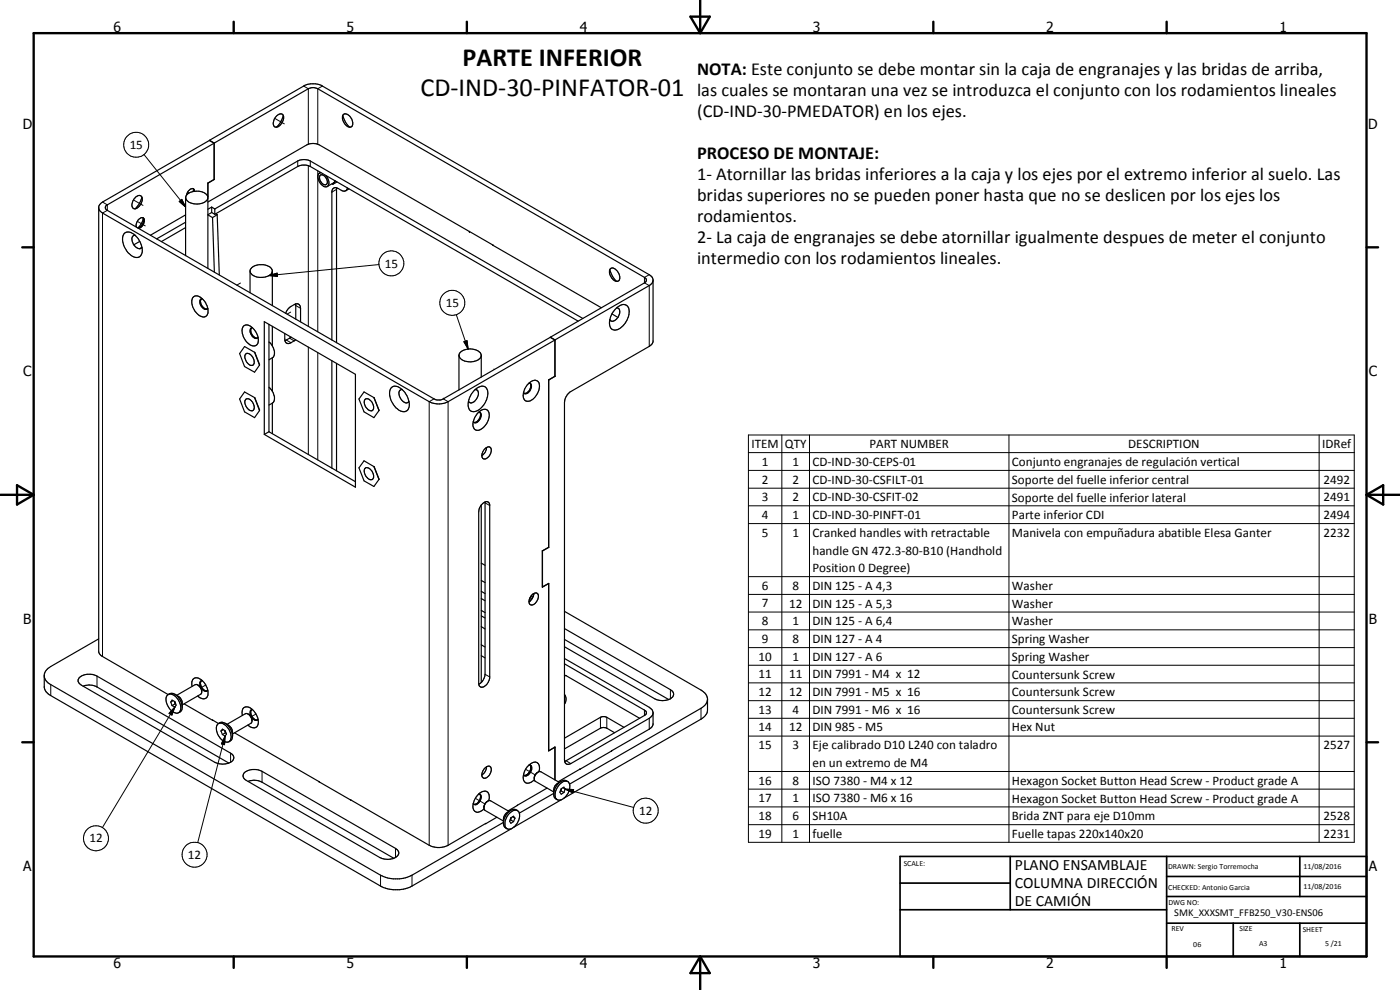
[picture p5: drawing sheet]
<svg xmlns="http://www.w3.org/2000/svg" width="420mm" height="297mm" viewBox="0 0 420 297" stroke-linecap="round" stroke-linejoin="round" font-family="sans-serif">
<g fill="none" stroke="#000" stroke-width=".3">
<path d="M82.5 35.5l2.8 1.7M91.1 25.8l1.4 .8v16.7M96.8 25.8l-1.4 .8v16.7M40 60l2.9 1.6M43.2 46.4l12.5 15.7M56.3 57.7l.4 .2M89.4 48.3v1.7M92.5 49.7v48.2M93.1 48.3v1.7M95.4 51.2v48.4M101 56.8l-1.4 .9M30.8 60.6l1.4 .9v1.6l-1.4 .8v133.1"/>
<path d="M41.2 66.4l2.4 1.4M53.8 60.5l.8-.7 1.1 2.3zM113.7 79.4l-33 3.3M72.2 84.9l-1.1 .7M80.7 82.7l2.5-.7 .1 .9zM80.8 97.4h-.1M87.2 93.6l-1 .6M88.8 91.7l1.4 .8M136.9 94.4l3.6 10.3M194.8 82.4l-1.4 .8v1.7l1.4 .8v18.2M85.9 102l1.4 .8M86.9 101.5l1.4 .8"/>
<path d="M92.5 104.1v32.3M95.4 105.8v32.2M130.2 119.7l-1.4 .8v133.1M133 119.7l1.5 .8v133.1M133.1 119.5h.2M139.2 102.5l1-.3 .3 2.5zM148.2 110.7l.2 .2M224.6 130.5h181.8v122.2h-181.8zM224.6 135.8h181.8M234.6 130.5v122.2M242.9 130.5v122.2M302.8 130.5v122.2"/>
<path d="M395.9 130.5v122.2M145.6 150.9l1.4 .8M224.6 141.1h181.8M224.6 146.5h181.8M224.6 151.8h181.8M224.6 157.1h181.8M224.6 173h181.8M224.6 178.4h181.8M224.6 183.6h181.8M224.6 189h181.8M224.6 194.3h181.8M224.6 199.6h181.8"/>
<path d="M15.2 205.4v3.3M29.1 202.9v3.2M52.5 212.1l-.9 2.4-.9-.5zM52.5 212.1l-21.8 36.2M61.8 205.5l-1.5 .9M76.8 214.2l-1.5 .9M145.6 202.3l1.4 .8M180.2 215.2v3.3M182.1 215.2v3.3M193.4 213.1v1.6M194.8 215.5v3.3M201.2 206.9v2.8"/>
<path d="M210.4 212.5v3.3M224.6 204.9h181.8M224.6 210.2h181.8M224.6 215.5h181.8M67.6 220.9l-.2 2.5-.9-.2zM67.6 220.9l-8.3 31.9M69.2 226v2.7M78.6 231.4v3.3M142.7 239.5l2.8 1.7M157.7 230.8l2.9 1.7M169.6 236.8l2.6 .1-.3 1zM169.6 236.8l20.6 5.5"/>
<path d="M169.9 228.3l1.4 .8M224.6 220.9h181.8M224.6 231.5h181.8M224.6 236.8h181.8M118.7 254.6v2.7M224.6 242.1h181.8M224.6 247.4h181.8M114.2 262.6v3.3M123.6 262.6v3.3"/>
<circle cx="40.9" cy="43.5" r="3.8"/>
<circle cx="117.5" cy="79" r="3.8"/>
<circle cx="135.8" cy="90.9" r="3.7"/>
<circle cx="28.8" cy="251.5" r="3.8"/>
<circle cx="58.4" cy="256.5" r="3.7"/>
<circle cx="193.8" cy="243.2" r="3.8"/>
</g>
<g fill="none" stroke="#000" stroke-width=".35">
<path d="M83 34.8a1.18 1.18 0 0 1 2-.1 2.79 2.79 0 0 1-2.5 3.4 2.05 2.05 0 0 1 .2-3zM85 34.6a7 7 0 0 1-2 3.5M102.9 34.6a7 7 0 0 0 2 3.5M103.1 34.3a1.92 1.92 0 0 1 2.5 1.4 1.52 1.52 0 0 1-.4 2.4 2.78 2.78 0 0 1-2.1-3.8zM40.8 59.1l.2-.2a1.02 1.02 0 0 1 1.5 .1 2.86 2.86 0 0 1-2.2 3.7 1.58 1.58 0 0 1-.4-2.5zM42.6 59.1l-.9 2.2-1.2 1.4M55.7 59.3v17.4M57.9 56.6a2.23 2.23 0 0 0-1.9 2M57.9 56.6l.4 .3 .2 .5M57.9 56.6l.3 .8M58.1 56.8l-.2 .6M62.4 59.1a4.2 4.2 0 0 0-5.8-1.1 1.48 1.48 0 0 0-.9 1.4 1.48 1.48 0 0 0 1.1 1.3 4.5 4.5 0 0 0 5.5-.9l.1-.5"/>
<path d="M62.9 42.1l28.2-16.3a6 6 0 0 1 4.5-.5l.8 .3 98.4 56.8 .9 .7 .3 .8v18.6l-.4 .8-.8 .6-23.5 13.6a4.1 4.1 0 0 0-1.9 3.3v107.2a1.17 1.17 0 0 0 .6 1.2 1.17 1.17 0 0 0 1.3-.1l23.5-13.6 .9-.7 .3-.8M62.9 42.1v.1M62.9 42.1l1.4 .8M64.3 43l-1.5-.8-32 18.4-.8 .7-.4 .8v133.5l.9 1.2 20 11.6a2.14 2.14 0 0 1 3.2 1l.8 1.5 .2 1.2M64.3 53.8l-1.9 1.1v25.6M64.3 53.8h.1M64.3 43v10.8M64.3 42.9l28.2-16.3a3.1 3.1 0 0 1 2.9 0l98 56.6 .6 .7-.2 .6-60.8 35.2-.8 .3h-1.1l-98.9-56.9a.87 .87 0 0 1-.6-.8 .87 .87 0 0 1 .6-.8l32.1-18.5M64.3 53.8l-1.9 1.2M64.3 42.9v10.9M96 52.6a1.74 1.74 0 0 1 2.2 1.9 .87 .87 0 0 1-.6 1 .87 .87 0 0 1-1-.6 2.17 2.17 0 0 1-.6-2.3zM96.2 51.7l-.3 .2"/>
<path d="M96.3 51.8a1.05 1.05 0 0 0-.9 1.5 3 3 0 0 0 2.6 2.7h.2M97.8 52.6a2.62 2.62 0 0 1 .4 3.4M99.6 55.2l.3 .1M100.4 54.7l-2.2 1.3M100.4 54.7l-.5 .6M100.5 54.2l-.1 .5M100.6 54.3l-.2 .4M101 56.4v46.4M101.1 54.6l-1.2 .7M104.3 56.4a1.12 1.12 0 0 1-.7 .9 1.12 1.12 0 0 1-1.2-.2l-.9-.5a1.15 1.15 0 0 0-1.2-.2 1.15 1.15 0 0 0-.7 1v44.6M104.7 56.7l-.9 .5M29.6 62.4l.4 .8 .8 .7 98 56.6a6.2 6.2 0 0 0 5.7 0l32-18.5-1.4-.8"/>
<path d="M37.4 70a2.84 2.84 0 0 1 3.8 1.2 5.4 5.4 0 0 1 1.2 5.3 2.2 2.2 0 0 1-3.6-.4l-1.4-1.9a4 4 0 0 1 0-4.2zM40.5 70.6a1.19 1.19 0 0 0-1 .8 1.19 1.19 0 0 0 .2 1.2 2.9 2.9 0 0 0 2.2 2M41 68.2a2.19 2.19 0 0 1 2-2.8 2.15 2.15 0 0 1-1.2 3.1h-.2M41.9 72.4l-1.7 1M42.5 74.3l-.6 .3M42.6 74.1l-.7 .5M42.9 65.3a2.23 2.23 0 0 1-1.6 3.1M43 65.5a5.3 5.3 0 0 1-1.6 2.9M55.7 66.7l-8.7 5M55.7 68.3l-7.2 4.2M55.7 64.5l-10.5 6.1M62.4 60.6l29.7-17.1a4.4 4.4 0 0 1 3.7 0l84.7 48.8"/>
<path d="M63.5 62.1l1 .6M63.5 62.1v1.7M63.5 63.8l1 .5M63.5 62.1l-1.1 .7M63.5 63.8l-1.1 .6 1.4 .9M63.8 65.3l.5 16.4M64.5 62.7v1.6M64.5 62.7l25.1-14.5a4.5 4.5 0 0 1 3.5 .1l81.8 47.2M64.5 64.3l24.9-14.3a4.1 4.1 0 0 1 3.7 0l80.4 46.4M64.7 64.2l.5 .2M65.2 64.4l.6 18.1M65.2 64.4l-1.4 .9"/>
<path d="M140.8 69.4v.1M147.9 73.5v.1M57.9 89.3a2.02 2.02 0 0 1 3 .6 4.5 4.5 0 0 1 1.2 4.7 2.01 2.01 0 0 1-3-.6 4.4 4.4 0 0 1-1.2-4.7zM60.4 89.7a2.17 2.17 0 0 0 1.8 3M60.7 89.7a.97 .97 0 0 0-.8 .6 .97 .97 0 0 0 .2 1 1.61 1.61 0 0 0 2.2 1.3v-.1M73.1 97.8a2.6 2.6 0 0 1 3.5 1.5 3.7 3.7 0 0 1 .4 4.2 2.3 2.3 0 0 1-3.1-1.1 4.2 4.2 0 0 1-.9-4.4zM75 81.3v6.5M75.5 98.4a2.17 2.17 0 0 0 1.8 3M75.6 80.3a4.6 4.6 0 0 1 5.8 .3 1.51 1.51 0 0 1-1 2.2 4.2 4.2 0 0 1-5.3-1.1v-.7zM75.8 98.3a.93 .93 0 0 0-.7 1.4 1.74 1.74 0 0 0 2.2 1.6l.1-.1M79.3 96.5l27.4 15.8v33.9l-27.4-15.9zM80.7 97.3v32.2"/>
<path d="M81.7 81.3v10.4M81.7 97.9v5.9M85.7 94a4.4 4.4 0 0 1 2.6-2.6 1.17 1.17 0 0 1 1.3-.1 1.17 1.17 0 0 1 .6 1.2v4.1M88.7 91.2l.1 4.6M183 80.9l.9 2.1 1.2 1.4M183.2 80.6l.2-.1a2.71 2.71 0 0 1 2.4 3.6 1.39 1.39 0 0 1-2.2-.7 2.45 2.45 0 0 1-.4-2.8zM183.7 94.2l1.8 1M184.6 92.8a2.65 2.65 0 0 1 3.5-1.1 3.7 3.7 0 0 1 0 4.4 4 4 0 0 1-4.1 2.8 2.5 2.5 0 0 1-1-3.1l.7-1.8zM185.1 92.4a1.11 1.11 0 0 1 .9 1.6l-.4 1a1.73 1.73 0 0 1-2.5 1.1l-.1-.2M196 84.2l-.3 .8-.9 .7-28.2 16.3M73.7 106.3a1.36 1.36 0 0 1 2.1 .8 1.58 1.58 0 0 1-.2 2.5 2.54 2.54 0 0 1-1.9-3.3zM73.8 119.8a1.96 1.96 0 0 1 2.4 1.9l.1 .6a.98 .98 0 0 1-.7 1 .98 .98 0 0 1-1.2-.6 2.31 2.31 0 0 1-.6-2.9z"/>
<path d="M76.4 105.7l-3-1.7-1.5 2.1 1.5 3.9 3 1.7 1.5-2.1M76.4 105.7l1.5 3.9M76.4 119.3l1.5 3.9M76.4 119.3l-3-1.7-1.5 2.1 1.5 3.9 3 1.7 1.5-2.1M80.7 102.6a3.2 3.2 0 0 1 1.1 4.7l-1.1 .6M80.7 116.2a3.9 3.9 0 0 1 1.3 4.6l-1.3 .7M81.7 107.4v10M85.5 100.1a3.2 3.2 0 0 0 .3 2.6l.5 .4 .5-.1 1.9-1.1M87.3 101.1l-1.8 1.1M99.6 108.2v32.3M101 109v32.3M109.6 119.8a2.17 2.17 0 0 1 2.5 2.2 1.05 1.05 0 0 1-.4 1.2 2.42 2.42 0 0 1-2.1-3.4z"/>
<path d="M112.2 119.3l-2.9-1.7-1.6 2.1 1.6 3.9 2.9 1.7 1.5-2.1M112.2 119.3l.1 .1M112.2 119.3l1.5 3.9M117.5 116.2a2.54 2.54 0 0 1 3.5 1 5.5 5.5 0 0 1 1.5 5.6 2.05 2.05 0 0 1-3.2-.1 5.4 5.4 0 0 1-2-6.2zM120.7 116.9a1.23 1.23 0 0 0-.8 2 2.18 2.18 0 0 0 2.6 1.8l.2-.3M137.7 106.6a3.2 3.2 0 0 1 3.6-1.9 3.3 3.3 0 0 1 3.1 1.9v6.6M137.7 106.6a3.4 3.4 0 0 0 4.3 1.9 2.76 2.76 0 0 0 2.4-1.7M137.7 106.6v10.4M142.1 117.3a2.62 2.62 0 0 1 3.8-.9 4.9 4.9 0 0 1-1.3 5.8 2.53 2.53 0 0 1-3.7 .7 5.3 5.3 0 0 1 1.2-5.6zM142.6 116.9a1.11 1.11 0 0 1 .9 1.6 2.54 2.54 0 0 1-2.5 2.3l-.4-.4M158.8 114.9l.4 .1M158.8 114.9a1.68 1.68 0 0 1 1.6-.8 1.68 1.68 0 0 1 1.4 1 4.8 4.8 0 0 1-3.3 5.3 1.42 1.42 0 0 1-1.5-1.7l.5-2.1z"/>
<path d="M159 115a1.88 1.88 0 0 1-.8 3l-.6 .2-.5-.4M159.2 115.1a2.22 2.22 0 0 1-1.9 2.9M165.2 101.2h.1M165.2 101.2l1.4 .8M166.5 112.9l-1.8 1.1v50.3M166.5 112.9h.1M166.6 102v10.9M166.6 112.9l-1.9 1.1M80.7 129.5l26 15M80.7 129.5l-1.4 .8M81.7 120.9v9.2M112.2 140l-2.9-1.7-1.6 2.1 1.6 3.9 2.9 1.7 1.5-2.2"/>
<path d="M112.2 140l1.5 3.8M113.7 122.9v.3M143.5 123.9a1.94 1.94 0 0 1 3-.6 4.5 4.5 0 0 1-3.3 5.8 1.72 1.72 0 0 1-1.2-2.5l.4-1.3zM143.7 123.7a1.17 1.17 0 0 1 .4 1.9 1.41 1.41 0 0 1-2 1.1l-.1-.2M144 123.7a2.18 2.18 0 0 1-1.8 3M146 134.3l.8-.2a1.37 1.37 0 0 1 .3 2.2 1.55 1.55 0 0 1-2.3 1.1l-.2-.7M146 134.3l-.9 .9-.5 1.5M146 134.3a3 3 0 0 1-1.4 2.4M109.5 140.6l.1-.1a1.93 1.93 0 0 1 2.4 1.8 1.03 1.03 0 0 1-.5 1.6 2.53 2.53 0 0 1-2-3.3zM144.4 151.6v53.2M144.6 151.4a1.28 1.28 0 0 1 1.2-.9 1.28 1.28 0 0 1 1.2 .9v52.1a2.93 2.93 0 0 1-2.7 2.7l-.5-.4-.1-.8v-51.4l.3-1.3zM145.6 150.6v51.7a3.7 3.7 0 0 1-1.9 3"/>
<path d="M144.4 169l1.2 .6M144.4 177.4l1.2 .7M144.4 174.2l1.2 .6M144.4 179.6l1.2 .7M159.5 178.7l.9-.7 .7-.1a2.07 2.07 0 0 1-.2 2.8 1.14 1.14 0 0 1-1.7 .7 1.14 1.14 0 0 1-.2-1.8zM159.5 178.6l-.6 1.1M160.2 178.1l-.5 1.5-.9 .9M162.8 176.1h.1M162.8 165.3h.1M162.8 165.3v10.9l1.8-1.2M162.8 176.1l1.9-1.1v50.3l1.8-1.1M162.8 165.3v10.8"/>
<path d="M164.6 164.2l.1 .1M164.7 164.3l-1.9 1M164.7 164.2l-1.9 1.1M29.6 191.7l-14.4 8.3a3.5 3.5 0 0 0-1.9 2.5l.1 4.1 .5 1 .9 .8 99.4 57.5a10.3 10.3 0 0 0 9.4 0l29.8-17.2M144.4 196.7l1.2 .7M144.4 193.5l1.2 .6M144.4 188l1.2 .7M144.4 184.8l1.2 .6M144.4 183.1l1.2 .7M169.4 183.4l41.4 23.9 1 .9 .4 .7 .1 4.2a3.5 3.5 0 0 1-1.9 2.7l-41.3 23.8M169.4 191.9l31.3 18M169.4 188.6l31.8 18.3a1.49 1.49 0 0 1 1 1.6 1.49 1.49 0 0 1-1.3 1.3 5.1 5.1 0 0 1-4.4-.1l-27.1-15.6"/>
<path d="M169.4 197.6l25.4 14.6 1 1 .2 4.2-.6 1-11.9 6.9M169.4 199.2l24 13.9a.84 .84 0 0 1 .6 .8 .84 .84 0 0 1-.6 .8l-24 13.8M13.3 202.9a3.3 3.3 0 0 0 1.9 2.5l99 57.2a10.3 10.3 0 0 0 9.4 0l27.5-15.8M23.7 203.5a4.8 4.8 0 0 1 5.4-.6l40.1 23.1a1.59 1.59 0 0 1 .9 1.8 1.59 1.59 0 0 1-1.6 1.2 5.5 5.5 0 0 1-4-.3l-40.1-23.1-.7-.7a1.09 1.09 0 0 1 0-1.4zM24.9 205.9a5 5 0 0 1 4.2 .2l39.6 22.8M50.2 208.6a2.03 2.03 0 0 1 3 1 3.4 3.4 0 0 1 .7 4.1 2.34 2.34 0 0 1-3.2-1.4 3.1 3.1 0 0 1-.5-3.7zM51.3 210.7l.3-.6 .9 .4 .4 1.1-.4 .5-.9-.4M51.3 210.7l.3 1M51.9 210.2l-.6 .5M52.4 210.4l.1 .8M52.5 208.3l1.4 .9 .7 1.2v2.6l-1 .8M52.5 211.2h.2"/>
<path d="M52.5 211.2l-.9 .5M55.3 211.2l8.5 4.9M57.6 206a1.73 1.73 0 0 1 1.1-2.6 4.4 4.4 0 0 1 3.4 5.8 1.81 1.81 0 0 1-2.8-.4M59.4 205.5l.6 .5 .5 .8-.1 1.4-5.7 3.3M60.4 204.3a2.12 2.12 0 0 0 1.8 3M60.5 207.4a2.03 2.03 0 0 0-2-2l-5.5 3.2M60.7 204.2h-.2a1.72 1.72 0 0 0 .3 2.8 .89 .89 0 0 0 1.5 .1M63.8 216.1l1.8 1a2.14 2.14 0 0 1 2.9 .7 3.5 3.5 0 0 1 .8 4.4l-.6 .3M63.8 216.1h.1M65.3 217.3a2.03 2.03 0 0 1 3 1 3.1 3.1 0 0 1 .5 4.2 2.93 2.93 0 0 1-3.5-2.2 3.1 3.1 0 0 1 0-3zM66.3 219.3l.4-.5 .9 .4 .4 1.1-.4 .6-.9-.5M66.3 219.3l.4 1.1"/>
<path d="M67 218.9l-.7 .4M67.4 219.2l.2 .7M67.6 217l1 .6 .8 .8 .3 .8 .1 1.7M67.6 219.9l.2 .1M67.6 219.9l-.9 .5M70.4 219.9l58.4 33.7a6.2 6.2 0 0 0 5.7 0l11.3-6.5M72.7 214.7a1.75 1.75 0 0 1 1.4-2.6 4.6 4.6 0 0 1 3.1 5.8 1.94 1.94 0 0 1-2.8-.3M74.6 214.3l.6 .7 .4 1.3M75.5 213a2.17 2.17 0 0 0 1.8 3M75.6 216.3l-.3 .7-5.5 3.2M75.6 216.3a1.94 1.94 0 0 0-2-2.1l-5.5 3.1M75.8 212.9a1.14 1.14 0 0 0-.5 2 1.4 1.4 0 0 0 2 1l.1-.1"/>
<path d="M169.4 202.5l.4 .2M169.4 208.3a2.49 2.49 0 0 1 0 2.9M169.8 202.7h.1M169.8 202.7l22.2 12.8M184.4 219.8l-2.5-1.4-1.3-.1-11.2 6.4M187.3 218.2l-5.2-3-1.5-.1-11.2 6.4M212.3 210a3.5 3.5 0 0 1-1.9 2.5l-39.4 22.7M73.4 231.8a4.9 4.9 0 0 1 5.2-.4l40.1 23.2a1.48 1.48 0 0 1 1 1.5 1.48 1.48 0 0 1-1.3 1.3 5.4 5.4 0 0 1-4.4-.1l-40.1-23.2a1.42 1.42 0 0 1-.5-2.3zM74.5 234.4a5 5 0 0 1 4.1 .3l39.6 22.8M95.7 234.6h.1M105.2 240h.1M143.7 238.3h.2a1.23 1.23 0 0 1 .2 1.9 1.56 1.56 0 0 1-2 1.1"/>
<path d="M144 238.3a2.19 2.19 0 0 1-1.8 3M146 230a.84 .84 0 0 1 .9-.1 .84 .84 0 0 1 .5 .7 2.5 2.5 0 0 1-2.3 2.9l-.4-.5-.1-.5M146 230a3.2 3.2 0 0 0-1.4 2.5M146 230a3.2 3.2 0 0 1-1.4 2.5M157.1 232.5a1.62 1.62 0 0 0 .1 1.8 1.62 1.62 0 0 0 1.9 .5l1.2-.8M158.8 229.5h.2a1.48 1.48 0 0 1 0 2.4 1.27 1.27 0 0 1-1.8 .7l-.1-.2M159.1 229.5a2.26 2.26 0 0 1-1.8 3.2M160.3 234l.4 .4 5.5 3.2M161.1 231.9l-.6 .8-.2 1.3M161.1 231.9l-.8 1.6M161.5 231.6l-.4 .3M161.7 231.5a2.01 2.01 0 0 0-1-2.9 4.6 4.6 0 0 0-3.6 3.9"/>
<path d="M161.8 231.5l-.7 .4M161.8 231.5l.5 .1 5.5 3.1M164.2 236.5l-9 5.1M166.2 238l-10.3 6M166.5 224.2h.1M166.6 224.2v9.8M166.6 224.2l-1.9 1.1M168.3 237.3l-.2 .1M168.3 237.3l.9 .5M168.4 234.4l-1.1 .6a2.34 2.34 0 0 0-1.1 1.8v1.7a1.85 1.85 0 0 0 1.5 1.6 1.85 1.85 0 0 0 2-1 3.5 3.5 0 0 0 .8-4.6 2.93 2.93 0 0 0-3.5 2.3 2.88 2.88 0 0 0 0 3M168.5 239.9l-14.5 8.4M168.6 236.6l-.3 .7"/>
<path d="M168.9 236.3l.7 .5M169.6 236.8l-.4-.6-.8 .4-.4 1.1 .4 .6 .8-.5M169.6 236.8l-.4 1M170.4 234.5a2.46 2.46 0 0 0-3.4 1.4l-.8 1.9M174 230.8h.1M174.1 230.8h.1M183.5 225.3h.1M183.5 225.3l-16 9.3M142 241.1l.1 .2M145.7 247.1h.1M146 240.7l-.5 .6-.3 .9M146.4 240.3a1.97 1.97 0 0 0-.8 2.9l5.5 3.1"/>
<path d="M146.5 240.3l-.5 .3M146.7 240.2a1.96 1.96 0 0 0-1.1-2.8 4.5 4.5 0 0 0-3.3 5.8 1.73 1.73 0 0 0 2.7-.2l.3-.3M146.7 240.2l-.2 .1M146.7 240.2l.6 .1 5.5 3.2M149.1 245.2l-3.3 1.9M152.6 244.4a2.32 2.32 0 0 1 2.8-1.2 3.3 3.3 0 0 1-.5 4.2 1.97 1.97 0 0 1-3.1 .9 4 4 0 0 1 .8-3.9zM153.2 246h-.1M153.2 246l.9 .5M153.3 243.1a3.2 3.2 0 0 0-1.9 1.6l-.3 1.1v1.4l.3 .9 .8 .6M153.4 245.3l-.2 .7M153.8 245.1l.7 .4M154.5 245.5l-.4-.6-.8 .5-.4 1 .4 .6 .8-.5"/>
<path d="M154.5 245.5l-.4 1M155.2 241.6v.1M155.3 241.6l-2.8 1.7M155.3 243.2a2.43 2.43 0 0 0-3.5 1.4l-.5 1.1-.2 1.2"/>
</g>
<circle cx="140.9" cy="69.5" r=".18" fill="#000"/>
<g fill="none" stroke="#000" stroke-width=".71">
<path d="M10.1 9.9h400v277.1h-400zM70.1 6.5v3.4M140.1 6.5v3.4M207.2 5h5.8l-2.9 4.9zM210.1 0v9.9M280.1 6.5v3.4M350.1 6.5v3.4M6.7 74.2h3.4M410.1 74.2h3.5M.1 148.5h10M5.1 145.6l5 2.9-5 2.9zM410.1 148.5h10"/>
<path d="M410.1 148.5l5-2.9v5.8zM6.7 222.7h3.4M410.1 222.7h3.5M70.1 287v3.4M140.1 287v3.4M210.1 287v10M210.1 287l2.9 5h-5.8zM280.1 287v3.4M350.1 287v3.4"/>
</g>
<path d="M270.1 257h140v30h-140zM303.2 257v16M350.1 257v30M390.1 257v12M270.1 265h33.1M270.1 273h80M350.1 277h60M350.1 269h60M350.1 263h60M370.1 277v10M390.1 277v10" fill="none" stroke="#000" stroke-width=".51"/>
<path d="M53.8 60.5l.8-.7 1.1 2.3zM80.7 82.7l2.5-.7 .1 .9zM139.2 102.5l1-.3 .3 2.5zM52.5 212.1l-.9 2.4-.9-.5zM67.6 220.9l-.2 2.5-.9-.2zM169.6 236.8l2.6 .1-.3 1z" fill="#000"/>
<g font-size="7.9">
<text x="138.8" y="19.8">PARTE INFERIOR</text>
<text x="126.2" y="28.7">CD-IND-30-PINFATOR-01</text>
</g>
<g font-size="5.5">
<text x="209.2" y="22.6">NOTA: Este conjunto se debe montar sin la caja de engranajes y las bridas de arriba,</text>
<text x="209.2" y="28.9">las cuales se montaran una vez se introduzca el conjunto con los rodamientos lineales</text>
<text x="209.2" y="35.1">(CD-IND-30-PMEDATOR) en los ejes.</text>
<text x="209.2" y="47.8">PROCESO DE MONTAJE:</text>
<text x="209.2" y="54.1">1- Atornillar las bridas inferiores a la caja y los ejes por el extremo inferior al suelo. Las</text>
<text x="209.2" y="60.4">bridas superiores no se pueden poner hasta que no se deslicen por los ejes los</text>
<text x="209.2" y="66.6">rodamientos.</text>
<text x="209.2" y="72.9">2- La caja de engranajes se debe atornillar igualmente despues de meter el conjunto</text>
<text x="209.2" y="79.2">intermedio con los rodamientos lineales.</text>
</g>
<g font-size="4.7">
<text x="304.6" y="261.1">PLANO ENSAMBLAJE</text>
<text x="304.6" y="266.5">COLUMNA DIRECCIÓN</text>
<text x="304.6" y="271.9">DE CAMIÓN</text>
</g>
<g font-size="4.2">
<text x="34" y="9.6">6</text>
<text x="104" y="9.6">5</text>
<text x="174" y="9.6">4</text>
<text x="244" y="9.6">3</text>
<text x="314" y="9.6">2</text>
<text x="384" y="9.6">1</text>
<text x="6.8" y="38.7">D</text>
<text x="410.6" y="38.7">D</text>
<text x="7" y="112.9">C</text>
<text x="410.8" y="112.9">C</text>
<text x="7" y="187.1">B</text>
<text x="410.8" y="187.1">B</text>
<text x="7" y="261.4">A</text>
<text x="410.8" y="261.4">A</text>
<text x="34" y="290.4">6</text>
<text x="104" y="290.4">5</text>
<text x="174" y="290.4">4</text>
<text x="244" y="290.4">3</text>
<text x="314" y="290.4">2</text>
<text x="384" y="290.4">1</text>
</g>
<g font-size="3.9">
<text x="38.9" y="44.7">15</text>
<text x="115.5" y="80.3">15</text>
<text x="133.8" y="92.2">15</text>
<text x="225.5" y="134.5">ITEM</text>
<text x="235.5" y="134.5">QTY</text>
<text x="260.9" y="134.5">PART NUMBER</text>
<text x="338.6" y="134.5">DESCRIPTION</text>
<text x="396.8" y="134.5">IDRef</text>
<text x="228.7" y="139.8">1</text>
<text x="237.8" y="139.8">1</text>
<text x="243.8" y="139.8">CD-IND-30-CEPS-01</text>
<text x="303.7" y="139.9">Conjunto engranajes de regulación vertical</text>
<text x="228.7" y="145.1">2</text>
<text x="237.8" y="145.1">2</text>
<text x="243.8" y="145.1">CD-IND-30-CSFILT-01</text>
<text x="303.7" y="145.2">Soporte del fuelle inferior central</text>
<text x="397.2" y="145.1">2492</text>
<text x="228.7" y="150.4">3</text>
<text x="228.7" y="155.7">4</text>
<text x="237.8" y="150.4">2</text>
<text x="237.8" y="155.7">1</text>
<text x="243.8" y="150.4">CD-IND-30-CSFIT-02</text>
<text x="243.8" y="155.7">CD-IND-30-PINFT-01</text>
<text x="303.7" y="150.5">Soporte del fuelle inferior lateral</text>
<text x="303.7" y="155.8">Parte inferior CDI</text>
<text x="397.2" y="150.4">2491</text>
<text x="397.2" y="155.7">2494</text>
<text x="228.7" y="161">5</text>
<text x="237.8" y="161">1</text>
<text x="243.8" y="161.1">Cranked handles with retractable</text>
<text x="303.7" y="161.1">Manivela con empuñadura abatible Elesa Ganter</text>
<text x="397.2" y="161">2232</text>
<text x="243.8" y="166.4">handle GN 472.3-80-B10 (Handhold</text>
<text x="243.8" y="171.7">Position 0 Degree)</text>
<text x="228.7" y="177">6</text>
<text x="237.8" y="177">8</text>
<text x="243.8" y="177">DIN 125 - A 4,3</text>
<text x="303.7" y="177">Washer</text>
<text x="228.7" y="182.2">7</text>
<text x="236.8" y="182.3">12</text>
<text x="243.8" y="182.3">DIN 125 - A 5,3</text>
<text x="303.7" y="182.4">Washer</text>
<text x="228.7" y="187.6">8</text>
<text x="237.8" y="187.6">1</text>
<text x="243.8" y="187.6">DIN 125 - A 6,4</text>
<text x="303.7" y="187.7">Washer</text>
<text x="228.7" y="192.9">9</text>
<text x="237.8" y="192.9">8</text>
<text x="243.8" y="192.9">DIN 127 - A 4</text>
<text x="303.7" y="193">Spring Washer</text>
<text x="227.7" y="203.5">11</text>
<text x="227.7" y="198.2">10</text>
<text x="236.8" y="203.5">11</text>
<text x="237.8" y="198.2">1</text>
<text x="243.8" y="198.2">DIN 127 - A 6</text>
<text x="243.8" y="203.5">DIN 7991 - M4 x 12</text>
<text x="303.7" y="198.3">Spring Washer</text>
<text x="303.7" y="203.6">Countersunk Screw</text>
<text x="227.7" y="208.8">12</text>
<text x="236.8" y="208.8">12</text>
<text x="243.8" y="208.8">DIN 7991 - M5 x 16</text>
<text x="303.7" y="208.9">Countersunk Screw</text>
<text x="227.7" y="214.2">13</text>
<text x="237.8" y="214.2">4</text>
<text x="243.8" y="214.2">DIN 7991 - M6 x 16</text>
<text x="303.7" y="214.2">Countersunk Screw</text>
<text x="227.7" y="219.5">14</text>
<text x="236.8" y="219.5">12</text>
<text x="243.8" y="219.5">DIN 985 - M5</text>
<text x="303.7" y="219.5">Hex Nut</text>
<text x="227.7" y="224.8">15</text>
<text x="237.8" y="224.8">3</text>
<text x="243.8" y="224.9">Eje calibrado D10 L240 con taladro</text>
<text x="397.2" y="224.8">2527</text>
<text x="243.8" y="230.2">en un extremo de M4</text>
<text x="227.7" y="235.4">16</text>
<text x="237.8" y="235.4">8</text>
<text x="243.8" y="235.4">ISO 7380 - M4 x 12</text>
<text x="303.7" y="235.5">Hexagon Socket Button Head Screw - Product grade A</text>
<text x="191.8" y="244.5">12</text>
<text x="227.7" y="240.7">17</text>
<text x="237.8" y="240.7">1</text>
<text x="243.8" y="240.7">ISO 7380 - M6 x 16</text>
<text x="303.7" y="240.8">Hexagon Socket Button Head Screw - Product grade A</text>
<text x="227.7" y="246">18</text>
<text x="227.7" y="251.4">19</text>
<text x="237.8" y="246">6</text>
<text x="237.8" y="251.3">1</text>
<text x="243.8" y="246">SH10A</text>
<text x="243.8" y="251.5">fuelle</text>
<text x="303.7" y="246.1">Brida ZNT para eje D10mm</text>
<text x="303.7" y="251.5">Fuelle tapas 220x140x20</text>
<text x="397.2" y="246">2528</text>
<text x="397.2" y="251.4">2231</text>
<text x="26.8" y="252.8">12</text>
<text x="56.4" y="257.7">12</text>
</g>
<text font-size="3.1" x="352.4" y="275">SMK_XXXSMT_FFB250_V30-ENS06</text>
<g font-size="2.4">
<text x="271.2" y="259.7">SCALE:</text>
<text x="350.6" y="260.8">DRAWN: Sergio Torremocha</text>
<text x="391.2" y="260.6">11/08/2016</text>
<text x="350.6" y="267">CHECKED: Antonio Garcia</text>
<text x="391.2" y="266.7">11/08/2016</text>
<text x="350.6" y="271.4">DWG NO:</text>
<text x="351.6" y="279.3">REV</text>
<text x="372" y="279.4">SIZE</text>
<text x="391" y="279.6">SHEET</text>
<text x="358.1" y="284.1">06</text>
<text x="377.9" y="283.8">A3</text>
<text x="397.7" y="283.8">5 /21</text>
</g>
</svg>
